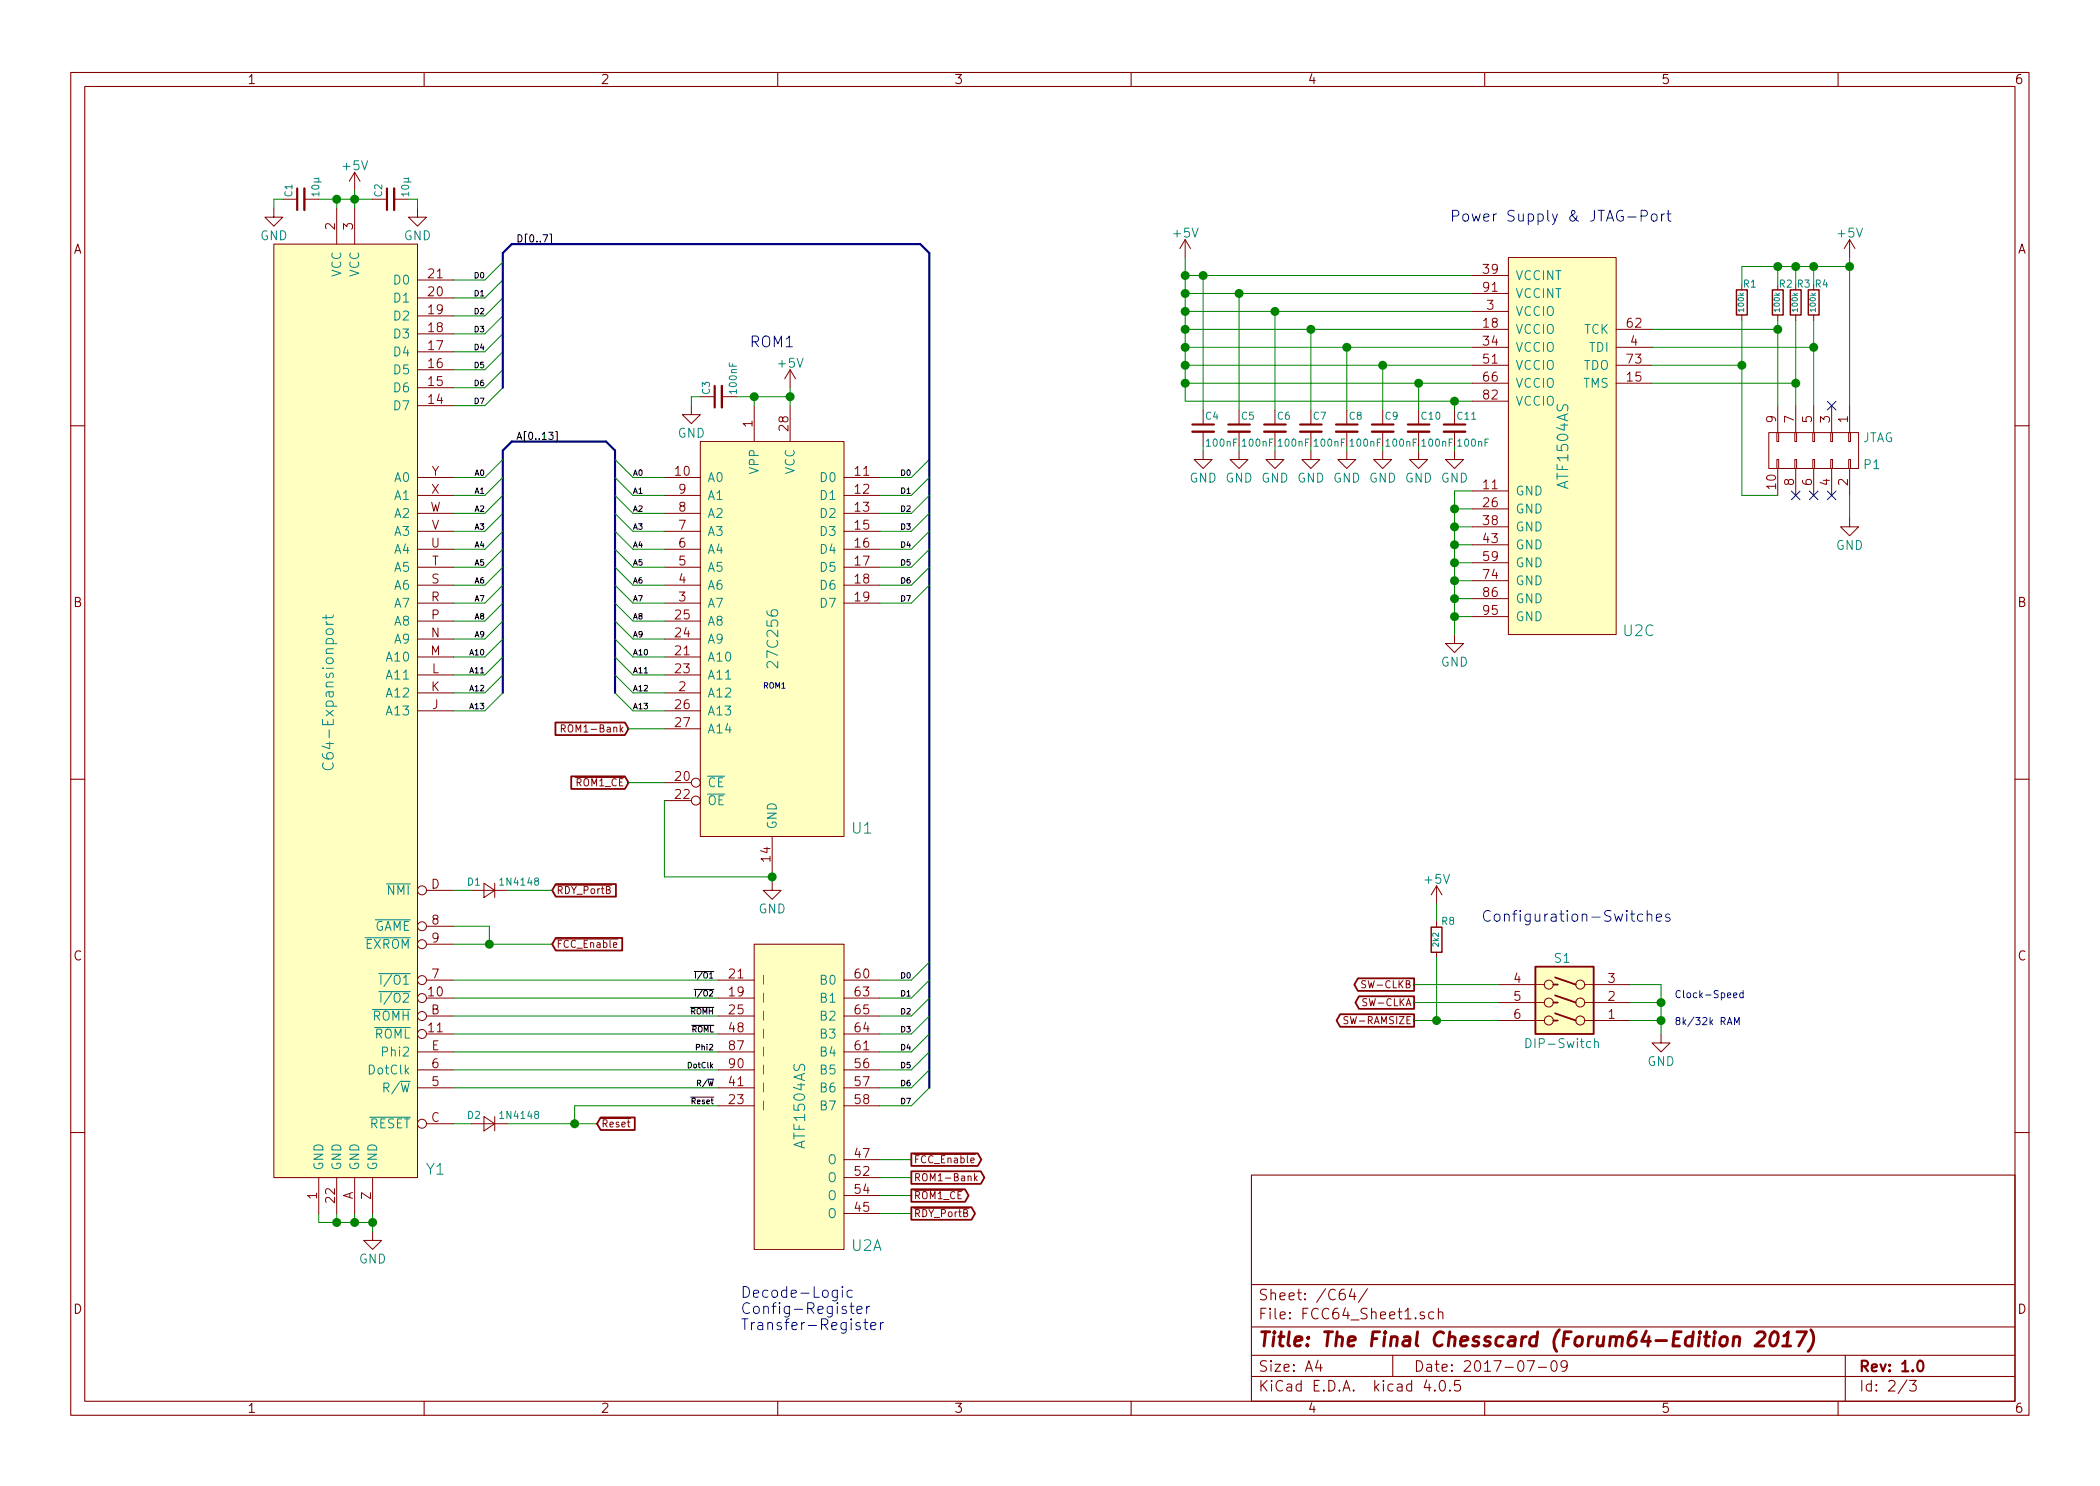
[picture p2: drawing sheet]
<svg xmlns="http://www.w3.org/2000/svg" width="297mm" height="210mm" viewBox="0 0 297 210" stroke-linecap="round" stroke-linejoin="round" font-family="sans-serif">
<g fill="none" stroke="#840000" stroke-width=".15">
<path d="M10 10.3h277v189.9h-277zM12 12.2h273v186.1h-273zM60 10.3v1.9M110 10.3v1.9M160 10.3v1.9M210 10.3v1.9M260 10.3v1.9M10 60.2h2M285 60.2h2M10 110.3h2M285 110.3h2M10 160.2h2"/>
<path d="M177 166.3h108v32h-108zM285 160.2h2M60 198.3v1.9M110 198.3v1.9M160 198.3v1.9M177 194.8h108M177 191.8h108M177 187.8h108M177 181.8h108M186.4 192.5l-.3 1h.9M186.8 193v1M191.2 182.3l-.3 1.1h.9"/>
<path d="M191.6 182.9v1M193.4 182.3l-1.2 2M197 191.8v3M201.4 185.7a.37 .37 0 0 0-.5 .1v.1a.54 .54 0 0 0 .5 .3l.1 .1-.1 .2-.1 .1-.4-.1M201.8 195.2l-.4 1.1h1M202.8 185.7l-.4-.1-.3 .3 .1 .6 .2 .1 .4-.1M202.9 196.7h.1l-.1 .1v-.1v.1M203.5 185.7a.38 .38 0 0 1 .6 .1v.8M203.5 185.1v1.5M203.8 195.4a.34 .34 0 0 1 .6 .2 .77 .77 0 0 1-.5 1.2 .97 .97 0 0 1-.1-1.4zM205.1 196.7h.1l-.1 .1-.1-.1h.1v.1M206.5 195.3h-.7l-.1 .7a.62 .62 0 0 1 .7 0l.2 .2-.1 .5-.2 .1h-.4l-.2-.1"/>
<path d="M210 198.3v1.9M216 192.5h1l-.6 1.5M217.6 193.5h1.1M219.5 192.7a.35 .35 0 0 1 .4-.2 .35 .35 0 0 1 .3 .3 .77 .77 0 0 1-.5 1.2 .9 .9 0 0 1-.2-1.3zM221.7 193.2l-.3 .3h-.3l-.3-.3v-.4l.2-.2 .4-.1 .2 .2a1.19 1.19 0 0 1-.2 1.2l-.4 .1M260 198.3v1.9M261 191.8v6.5M269.7 195.2l-1.2 2M270.1 195.3h.9l-.5 .6 .5 .1v.2v.5l-.2 .1h-.5l-.2-.1"/>
</g>
<path d="M42 26.7v3M54.7 26.7v3M101.1 54.6v3.1M168.7 60.1h3M173.7 60.1h3.1M178.8 60.1h3.1M183.9 60.1h3M189 60.1h3M194.1 60.1h3M199.1 60.1h3.1M204.2 60.1h3.1M271.3 192.7a.35 .35 0 0 1 .4-.2 .35 .35 0 0 1 .3 .3 .77 .77 0 0 1-.4 1.2 .9 .9 0 0 1-.3-1.3z" fill="none" stroke="#840000" stroke-width=".3"/>
<path d="M245.2 189.3a.52 .52 0 0 1 .9 .1l-.1 1M248.5 188.6l.3-.2h.5a.52 .52 0 0 1 .4 .6l-.2 .3-1.3 1.1h1.3M250.6 188.6a.46 .46 0 0 1 .5-.2 .46 .46 0 0 1 .4 .4 1.38 1.38 0 0 1-.6 1.6 .45 .45 0 0 1-.5-.3 1.87 1.87 0 0 1 .2-1.5zM252.1 190.4h1.2M252.3 189l.7-.6-.3 2M254.2 188.4h1.3l-1.1 2M256.1 188.2a2.31 2.31 0 0 1-.3 3" fill="none" stroke="#840000" stroke-width=".41"/>
<g fill="#ffffc2" stroke="#ffffc2" stroke-width=".14">
<path d="M99.1 62.5h20.3v55.9h-20.3z"/>
<path d="M38.7 34.5h20.4v132.1h-20.4z"/>
<path d="M213.4 36.4h15.2v53.4h-15.2z"/>
<path d="M217.2 136.8h8.2v9.5h-8.2z"/>
<path d="M106.7 133.6h12.7v43.2h-12.7z"/>
</g>
<g fill="none" stroke="#840000" stroke-width=".14">
<path d="M38.7 34.5h20.4v132.1h-20.4zM38.7 29.5v1.2h1.3l-1.3 1.3-1.2-1.3h1.2M40 28.2h2M43.1 28.2h2M47.6 29.5v5M50.2 24.4l-.8 1.2M50.2 24.4v2.5M50.2 29.5v5M50.2 24.4l.7 1.2M52.7 28.2h2M55.8 28.2h2M59.1 29.5v1.2h1.2l-1.2 1.3-1.3-1.3h1.3"/>
<path d="M59.1 39.6h5M167.6 33.9l-.7 1.3M167.6 33.9v2.5M167.6 33.9l.8 1.3M208.3 39h5.1M213.4 36.4h15.2v53.4h-15.2zM261.6 33.9v2.5M261.6 33.9l-.7 1.3M261.6 33.9l.8 1.3M59.1 42.2h5M59.1 57.4h5M59.1 54.9h5"/>
<path d="M59.1 52.3h5M59.1 49.8h5M59.1 47.2h5M59.1 44.7h5M97.8 57.4v1.3h1.3l-1.3 1.2-1.3-1.2h1.3M99.1 56.1h2M102.1 56.1h2M106.7 57.4v5.1M111.8 52.3v2.6M111.8 57.4v5.1M111.8 52.3l-.8 1.3M111.8 52.3l.7 1.3"/>
<path d="M170.2 58v2.1M175.3 58v2.1M180.3 58v2.1M185.4 58v2.1M190.5 58v2.1M195.6 58v2.1M200.7 58v2.1M205.7 58v2.1M208.3 44.1h5.1M208.3 49.1h5.1M208.3 51.7h5.1M208.3 41.5h5.1"/>
<path d="M208.3 46.6h5.1M208.3 56.8h5.1M208.3 54.2h5.1M228.6 49.1h5.1M228.6 51.7h5.1M228.6 46.6h5.1M228.6 54.2h5.1M246.4 44.6v.7M251.5 44.6v.7M251.5 57.4v3.8M254 44.6v.7M254 57.4v3.8"/>
<path d="M256.5 44.6v.7M256.5 57.4v3.8M259.1 57.4v3.8M261.6 57.4v3.8M59.1 77.7h5M59.1 75.2h5M59.1 72.6h5M59.1 70.1h5M59.1 67.6h5M94 77.7h5.1M94 75.2h5.1M94 72.6h5.1"/>
<path d="M94 70.1h5.1M94 67.6h5.1M99.1 62.5h20.3v55.9h-20.3zM119.4 77.7h5.1M119.4 75.2h5.1M119.4 72.6h5.1M119.4 70.1h5.1M119.4 67.6h5.1M170.2 63.7v1.3h1.2l-1.2 1.3-1.3-1.3h1.3M170.2 61.1v2M175.3 63.7v1.3h1.2l-1.2 1.3-1.3-1.3h1.3M175.3 61.1v2"/>
<path d="M180.3 63.7v1.3h1.3l-1.3 1.3-1.2-1.3h1.2M180.3 61.1v2M185.4 63.7v1.3h1.3l-1.3 1.3-1.3-1.3h1.3M185.4 61.1v2M190.5 63.7v1.3h1.3l-1.3 1.3-1.3-1.3h1.3M190.5 61.1v2M195.6 63.7v1.3h1.2l-1.2 1.3-1.3-1.3h1.3M195.6 61.1v2M200.7 63.7v1.3h1.2l-1.2 1.3-1.3-1.3h1.3M200.7 61.1v2M205.7 63.7v1.3h1.3l-1.3 1.3-1.2-1.3h1.2M205.7 61.1v2"/>
<path d="M208.3 69.5h5.1M208.3 77.1h5.1M208.3 72h5.1M208.3 74.5h5.1M208.3 79.6h5.1M250.2 61.2h12.7v5.1h-12.7zM251.3 61.2h.3v1.3h-.3zM251.3 65h.3v1.3h-.3zM251.5 66.3v3.8M253.9 61.2h.2v1.3h-.2zM253.9 65h.2v1.3h-.2zM254 66.3v3.8"/>
<path d="M256.4 61.2h.3v1.3h-.3zM256.4 65h.3v1.3h-.3zM256.5 66.3v3.8M259 61.2h.2v1.3h-.2zM259 65h.2v1.3h-.2zM259.1 66.3v3.8M261.5 61.2h.2v1.3h-.2zM261.5 65h.2v1.3h-.2zM261.6 73.3v1.2h1.3l-1.3 1.3-1.3-1.3h1.3M261.6 66.3v3.8M59.1 98h5M59.1 85.3h5"/>
<path d="M59.1 82.8h5M59.1 80.3h5M59.1 93h5M59.1 95.5h5M59.1 90.4h5M59.1 87.9h5M94 98h5.1M94 85.3h5.1M94 82.8h5.1M94 80.3h5.1M94 93h5.1M94 95.5h5.1"/>
<path d="M94 90.4h5.1M94 87.9h5.1M119.4 85.3h5.1M119.4 82.8h5.1M119.4 80.3h5.1M205.7 89.8v1.3h1.3l-1.3 1.2-1.2-1.2h1.2M208.3 82.2h5.1M208.3 87.2h5.1M208.3 84.7h5.1M59.1 100.6h5M79.4 103.1l.5-.1 .1-.1-.1-.3h-.5v1M79.6 103.1l.4 .5"/>
<path d="M81.4 110h6.9M94 110.7h3.8M94 113.3h3.8M94 100.6h5.1M94 103.1h5.1M109.2 118.4v5M60.3 126h3.8M60.3 138.7h3.8M60.3 131.1h3.8M60.3 133.6h3.8M66.7 126h5.1M68.5 125l1.5 1-1.5 1z"/>
<path d="M70 125v2M78.7 125.2h7.8M78.7 132.9h8.7M101.6 138.7h5.1M106.7 133.6h12.7v43.2h-12.7zM109.2 124.7v1.3h1.3l-1.3 1.2-1.3-1.2h1.3M119.4 138.7h5.1M203.2 125.3l-.8 1.3M203.2 125.3v2.6M203.2 130.4v.8M203.2 134.7v.8M203.2 125.3l.8 1.3"/>
<path d="M212.1 139.3h6.3M224.2 139.3h6.3M59.1 153.9h5M59.1 151.4h5M59.1 148.8h5M60.3 159h3.8M60.3 143.8h3.8M60.3 141.2h3.8M60.3 146.3h3.8M66.7 159h5.1M68.5 158l1.5 1-1.5 1zM70 158v2"/>
<path d="M85.1 158.3h4.1M101.6 153.9h5.1M101.6 151.4h5.1M101.6 143.8h5.1M101.6 148.8h5.1M101.6 141.2h5.1M101.6 146.3h5.1M101.6 156.5h5.1M119.4 153.9h5.1M119.4 151.4h5.1M119.4 143.8h5.1M119.4 148.8h5.1"/>
<path d="M119.4 141.2h5.1M119.4 146.3h5.1M119.4 156.5h5.1M190.7 143.9l-.4-.1-.2 .2 .1 .3 .4 .2v.2l-.1 .2-.4-.1M212.1 144.4h6.3M212.1 141.9h6.3M224.2 144.4h6.3M224.2 141.9h6.3M234.9 146.3v1.3h1.3l-1.3 1.2-1.2-1.2h1.2M45.1 166.6v5.1M47.6 166.6v5.1M50.2 166.6v5.1"/>
<path d="M52.7 174.2v1.3h1.3l-1.3 1.3-1.3-1.3h1.3M52.7 166.6v5.1M119.4 166.6h5.1M119.4 169.2h5.1M119.4 171.7h5.1M119.4 164.1h5.1M129.3 171h7.8M129.3 163.3h8.7M129.3 168.4h6.9M137.8 166.1v1M137.9 166.7l.3 .4M138.2 166.4l-.4 .4"/>
<circle cx="98.4" cy="110.7" r=".63"/>
<circle cx="98.4" cy="113.3" r=".63"/>
<circle cx="59.7" cy="126" r=".63"/>
<circle cx="59.7" cy="131.1" r=".63"/>
<circle cx="59.7" cy="138.7" r=".63"/>
<circle cx="59.7" cy="133.6" r=".63"/>
<circle cx="219.1" cy="139.3" r=".63"/>
<circle cx="223.5" cy="139.3" r=".63"/>
<circle cx="59.7" cy="141.2" r=".63"/>
<circle cx="59.7" cy="143.8" r=".63"/>
<circle cx="59.7" cy="159" r=".63"/>
<circle cx="59.7" cy="146.3" r=".63"/>
<circle cx="219.1" cy="144.4" r=".63"/>
<circle cx="219.1" cy="141.9" r=".63"/>
<circle cx="223.5" cy="141.9" r=".63"/>
<circle cx="223.5" cy="144.4" r=".63"/>
</g>
<g fill="none" stroke="#008400" stroke-width=".14">
<path d="M40 28.2h-1.3v1.3M45.1 28.2h7.6M47.6 28.2v1.3M50.2 26.9v2.6M57.8 28.2h1.3v1.3M71.1 39.6l-2.5 2.6h-4.5M71.1 37.1l-2.5 2.5h-4.5M167.6 39h40.7M167.6 36.4v20.4h40.7M170.2 39v19M251.5 37.7v2.6M254 37.7v2.6"/>
<path d="M256.5 37.7v2.6M261.6 36.4v21M261.6 37.7h-15.2v2.6M71.1 54.9l-2.5 2.5h-4.5M71.1 52.3l-2.5 2.6h-4.5M71.1 49.8l-2.5 2.5h-4.5M71.1 47.2l-2.5 2.6h-4.5M71.1 44.7l-2.5 2.5h-4.5M71.1 42.2l-2.5 2.5h-4.5M99.1 56.1h-1.3v1.3M104.1 56.1h7.7M106.7 56.1v1.3"/>
<path d="M111.8 54.9v2.5M167.6 51.7h40.7M167.6 46.6h40.7M167.6 54.2h40.7M167.6 49.1h40.7M167.6 41.5h40.7M167.6 44.1h40.7M175.3 41.5v16.5M180.3 44.1v13.9M185.4 46.6v11.4M190.5 49.1v8.9M195.6 51.7v6.3"/>
<path d="M200.7 54.2v3.8M205.7 56.8v1.2M233.7 51.7h12.7M233.7 46.6h17.8M233.7 54.2h20.3M233.7 49.1h22.8M246.4 45.3v24.8h5.1M251.5 45.3v12.1M254 45.3v12.1M256.5 45.3v12.1M71.1 77.7l-2.5 2.6h-4.5M71.1 75.2l-2.5 2.5h-4.5"/>
<path d="M71.1 72.6l-2.5 2.6h-4.5M71.1 70.1l-2.5 2.5h-4.5M71.1 67.6l-2.5 2.5h-4.5M71.1 65l-2.5 2.6h-4.5M87 77.7l2.5 2.6h4.5M87 75.2l2.5 2.5h4.5M87 72.6l2.5 2.6h4.5M87 70.1l2.5 2.5h4.5M87 67.6l2.5 2.5h4.5M87 65l2.5 2.6h4.5M131.4 77.7l-2.5 2.6h-4.4M131.4 75.2l-2.5 2.5h-4.4"/>
<path d="M131.4 72.6l-2.5 2.6h-4.4M131.4 70.1l-2.5 2.5h-4.4M131.4 67.6l-2.5 2.5h-4.4M131.4 65l-2.5 2.6h-4.4M170.2 63.1v.6M175.3 63.1v.6M180.3 63.1v.6M185.4 63.1v.6M190.5 63.1v.6M195.6 63.1v.6M200.7 63.1v.6M205.7 63.1v.6"/>
<path d="M205.7 79.6h2.6M205.7 77.1h2.6M205.7 74.5h2.6M205.7 72h2.6M208.3 69.5h-2.6v20.3M261.6 70.1v3.2M71.1 98l-2.5 2.6h-4.5M71.1 95.5l-2.5 2.5h-4.5M71.1 93l-2.5 2.5h-4.5M71.1 90.4l-2.5 2.6h-4.5M71.1 87.9l-2.5 2.5h-4.5M71.1 85.3l-2.5 2.6h-4.5"/>
<path d="M71.1 82.8l-2.5 2.5h-4.5M71.1 80.3l-2.5 2.5h-4.5M87 98l2.5 2.6h4.5M87 95.5l2.5 2.5h4.5M87 93l2.5 2.5h4.5M87 90.4l2.5 2.6h4.5M87 87.9l2.5 2.5h4.5M87 85.3l2.5 2.6h4.5M87 82.8l2.5 2.5h4.5M87 80.3l2.5 2.5h4.5M131.4 82.8l-2.5 2.5h-4.4M131.4 80.3l-2.5 2.5h-4.4"/>
<path d="M205.7 87.2h2.6M205.7 84.7h2.6M205.7 82.2h2.6M88.9 103.1h5.1M88.9 110.7h5.1M94 113.3v10.8h15.2M64.1 131.1h5.1v2.5M64.1 126h2.6M64.1 138.7h37.5M64.1 133.6h14M71.8 126h6.3M109.2 123.4v1.3"/>
<path d="M131.4 136.1l-2.5 2.6h-4.4M131.4 138.7l-2.5 2.5h-4.4M200 139.3h12.1M203.2 127.9v2.5M203.2 135.5v8.9M230.5 139.3h4.4v7M64.1 159h2.6M64.1 141.2h37.5M64.1 143.8h37.5M64.1 146.3h37.5M64.1 148.8h37.5M64.1 151.4h37.5"/>
<path d="M64.1 153.9h37.5M71.8 159h12.7M101.6 156.5h-20.3v2.5M131.4 141.2l-2.5 2.6h-4.4M131.4 143.8l-2.5 2.5h-4.4M131.4 146.3l-2.5 2.5h-4.4M131.4 148.8l-2.5 2.6h-4.4M131.4 151.4l-2.5 2.5h-4.4M131.4 153.9l-2.5 2.6h-4.4M200 141.9h12.1M200 144.4h12.1M230.5 141.9h4.4"/>
<path d="M230.5 144.4h4.4M45.1 171.7v1.3h7.6M47.6 171.7v1.3M50.2 171.7v1.3M52.7 171.7v2.5M124.5 171.7h4.4M124.5 166.6h4.4M124.5 169.2h4.4M124.5 164.1h4.4"/>
</g>
<g fill="#008400" stroke="#008400" stroke-width=".25">
<circle cx="111.8" cy="56.1" r=".51"/>
<circle cx="50.2" cy="28.2" r=".51"/>
<circle cx="52.7" cy="173" r=".51"/>
<circle cx="50.2" cy="173" r=".51"/>
<circle cx="47.6" cy="173" r=".51"/>
<circle cx="69.2" cy="133.6" r=".51"/>
<circle cx="109.2" cy="124.1" r=".51"/>
<circle cx="81.3" cy="159" r=".51"/>
<circle cx="261.6" cy="37.7" r=".51"/>
<circle cx="256.5" cy="37.7" r=".51"/>
<circle cx="254" cy="37.7" r=".51"/>
<circle cx="251.5" cy="37.7" r=".51"/>
<circle cx="246.4" cy="51.7" r=".51"/>
<circle cx="251.5" cy="46.6" r=".51"/>
<circle cx="254" cy="54.2" r=".51"/>
<circle cx="256.5" cy="49.1" r=".51"/>
<circle cx="205.7" cy="87.2" r=".51"/>
<circle cx="205.7" cy="84.7" r=".51"/>
<circle cx="205.7" cy="82.2" r=".51"/>
<circle cx="205.7" cy="79.6" r=".51"/>
<circle cx="205.7" cy="77.1" r=".51"/>
<circle cx="205.7" cy="74.5" r=".51"/>
<circle cx="205.7" cy="72" r=".51"/>
<circle cx="170.2" cy="39" r=".51"/>
<circle cx="167.6" cy="39" r=".51"/>
<circle cx="175.3" cy="41.5" r=".51"/>
<circle cx="167.6" cy="41.5" r=".51"/>
<circle cx="180.3" cy="44.1" r=".51"/>
<circle cx="167.6" cy="44.1" r=".51"/>
<circle cx="185.4" cy="46.6" r=".51"/>
<circle cx="167.6" cy="46.6" r=".51"/>
<circle cx="190.5" cy="49.1" r=".51"/>
<circle cx="167.6" cy="49.1" r=".51"/>
<circle cx="195.6" cy="51.7" r=".51"/>
<circle cx="167.6" cy="51.7" r=".51"/>
<circle cx="200.7" cy="54.2" r=".51"/>
<circle cx="167.6" cy="54.2" r=".51"/>
<circle cx="205.7" cy="56.8" r=".51"/>
<circle cx="106.7" cy="56.1" r=".51"/>
<circle cx="47.6" cy="28.2" r=".51"/>
<circle cx="235" cy="141.9" r=".51"/>
<circle cx="235" cy="144.4" r=".51"/>
<circle cx="203.2" cy="144.4" r=".51"/>
</g>
<path d="M71.1 54.9v-19.1l1.3-1.3h57.8l1.2 1.3v118.1M71.1 98v-34.3l1.3-1.2h13.3l1.3 1.2v34.3" fill="none" stroke="#000084" stroke-width=".3"/>
<path d="M77.8 33.1h.2v1.5h-.2M78.6 61.1h.2v1.4h-.2M98.2 137.5h2.8M98.2 140h2.8M98.4 137.6v.8M97.7 142.5h3.3M97.7 155.2h3.3M97.8 145.1h3.2M98.4 140.2v.7" fill="none" stroke="#000" stroke-width=".14"/>
<g fill="none" stroke="#840000" stroke-width=".25">
<path d="M78.6 102.2h9.8l.5 .9-.5 .9h-9.8zM80.8 109.8h7.6l.5 .9-.5 .9h-7.6zM78.6 125.1h8.5v1.8h-8.5l-.5-.9zM78.6 132.7h9.4v1.8h-9.4l-.5-.9zM192.1 138.4h7.9v1.8h-7.9l-.5-.9zM217.2 136.8h8.2v9.5h-8.2zM219.7 139.3h.6M220 138.3l2.9 1M85 158.1h4.8v1.8h-4.8l-.5-.9zM189.6 143.5h10.4v1.8h-10.4l-.5-.9zM192.2 141h7.8v1.7h-7.8l-.5-.8zM219.7 144.4h.6"/>
<path d="M219.7 141.9h.6M220 143.4l2.9 1M220 140.8l2.9 1.1M128.9 170.8h8.5l.5 .9-.5 .9h-8.5zM128.9 165.7h9.8l.5 .9-.5 .9h-9.8zM128.9 163.2h9.4l.5 .9-.5 .9h-9.4zM128.9 168.3h7.6l.5 .9-.5 .8h-7.6z"/>
</g>
<g fill="none" stroke="#0000c2" stroke-width=".14">
<path d="M232.1 30.6h.6a.42 .42 0 0 0 .3-.4 .42 .42 0 0 0-.3-.4h-.6v1.5M233.7 30.3a.42 .42 0 0 1 .7 .3v.4a.43 .43 0 0 1-.4 .3 .43 .43 0 0 1-.4-.3v-.4zM235 30.3v1M235.5 30.3h-.3l-.2 .3M235.8 30.3h.5M236 29.8v1.3v.1l.3 .1M232.4 129.4a.48 .48 0 0 0-.7 .1l-.1 .6a.48 .48 0 0 0 .8 .2M233 129.5a.38 .38 0 0 1 .7 .1v.7M233 128.8v1.5M234.3 129.8l.7-.1-.1-.3-.4-.1-.2 .3 .1 .7h.1h.4M236.2 129.4l-.4-.1-.2 .3 .1 .2 .5 .1v.2v.2h-.2h-.4M244.3 145l.4-1 .3 1"/>
<path d="M245.2 140.8l.5-.1-.1-.2h-.3l-.1 .1 .1 .5h.3M245.3 145v-1l.4 .7 .3-.7v1M246.6 140.5h-.3l-.2 .2 .1 .4h.4M246.6 140.2v1M119.2 182l-.1 .1 .1 .1v-.1v-.1v.2M119.2 182.5v1.1M120.2 184.8h.6M120.4 184.3v1.3l.1 .2h.3M120.5 182.6a.48 .48 0 0 0-.6 .1l-.1 .6a.48 .48 0 0 0 .7 .2M121.2 185.3l.7-.1v-.3l-.5-.1-.2 .3 .1 .7h.1h.5M122.2 187.1h.6M122.4 186.6v1.3l.1 .2h.3"/>
<path d="M122.6 184.8v1M123 184.8l-.3 .1-.1 .2M123.2 187.6l.7-.1-.1-.3-.4-.1-.2 .2v.8h.2h.4M124.5 187.1v1M125 187.1l-.3 .1-.2 .2"/>
</g>
<g fill="none" stroke="#008484" stroke-width=".14">
<path d="M46.1 87.9l.1 .3 .2 .1M46.1 88.3h1M46.1 87v.6M47.1 87v.3l-.2 .1h-1.3M45.8 107.9a.62 .62 0 0 0 0 .8 .62 .62 0 0 0 .7 .2 .58 .58 0 0 0 .6-.3 .58 .58 0 0 0-.1-.7M51.6 132.7h6.4M53.1 130.1h4.9M53.6 137.8h4.4M53.9 138v1.3M54.7 125.1h3.3M52.3 158.1h5.7M52.7 142.8h5.3"/>
<path d="M53 145.4h5M53.6 140.3h4.4M53.9 140.5v1.3M215.8 147a.66 .66 0 0 1 .8 .4 .66 .66 0 0 1-.3 .8h-.5zM225.6 147.5a.3 .3 0 0 1 .5 0v.7"/>
</g>
<path d="M258.5 56.8l1.2 1.2M259.7 56.8l-1.2 1.2M253.4 69.5l1.2 1.2M254.6 69.5l-1.2 1.2M255.9 69.5l1.2 1.2M257.1 69.5l-1.2 1.2M258.5 69.5l1.2 1.2M259.7 69.5l-1.2 1.2" fill="none" stroke="#000084" stroke-width=".14"/>
<path d="M245.6 41h1.5v3.6h-1.5zM250.7 41h1.5v3.6h-1.5zM253.2 41h1.6v3.6h-1.6zM255.8 41h1.5v3.6h-1.5zM202.4 131.2h1.6v3.5h-1.6z" fill="none" stroke="#840000" stroke-width=".2"/>
<path d="M43.1 26.7v3M55.8 26.7v3M102.1 54.6v3.1M168.7 61.1h3M173.7 61.1h3.1M178.8 61.1h3.1M183.9 61.1h3M189 61.1h3M194.1 61.1h3M199.1 61.1h3.1M204.2 61.1h3.1" fill="none" stroke="#840000" stroke-width=".33"/>
<text font-size="2.8" fill="#840000" x="178" y="190.5">Title: The Final Chesscard (Forum64-Edition 2017)</text>
<g font-size="2.1" fill="#0000c2">
<text x="205.1" y="31.4">Power Supply &amp; JTAG-Port</text>
<text x="106" y="49.1">ROM1</text>
<text x="209.5" y="130.4">Configuration-Switches</text>
<text x="104.8" y="183.6">Decode-Logic</text>
<text x="104.8" y="185.9">Config-Register</text>
<text x="104.8" y="188.2">Transfer-Register</text>
</g>
<g font-size="2.1" fill="#008484">
<text x="221.8" y="69" transform="rotate(-90 221.8 69)">ATF1504AS</text>
<text x="110.1" y="94.1" transform="rotate(-90 110.1 94.1)">27C256</text>
<text x="229.7" y="90">U2C</text>
<text x="47.2" y="107.8" transform="rotate(-90 47.2 107.8)">C64-Expansionport</text>
<text x="120.6" y="118">U1</text>
<text x="60.3" y="166.2">Y1</text>
<text x="113.9" y="162.4" transform="rotate(-90 113.9 162.4)">ATF1504AS</text>
<text x="120.4" y="177">U2A</text>
</g>
<g font-size="2.1" fill="#840000">
<text x="178" y="184">Sheet: /C64/</text>
<text x="178" y="186.7">File: FCC64_Sheet1.sch</text>
<text x="178" y="196.9">KiCad E.D.A. kicad 4.0.5</text>
<text x="178" y="194.1">Size: A4</text>
<text x="200" y="194.1">Date: 2017-07-09</text>
<text x="263" y="194.1">Rev: 1.0</text>
<text x="263" y="196.9">Id: 2/3</text>
</g>
<g font-size="1.8" fill="#840000">
<text x="35" y="11.9">1</text>
<text x="85" y="11.9">2</text>
<text x="135" y="11.9">3</text>
<text x="185" y="11.9">4</text>
<text x="235" y="11.9">5</text>
<text x="285" y="11.9">6</text>
<text x="10.4" y="35.9">A</text>
<text x="47.4" y="32.5" transform="rotate(-90 47.4 32.5)">2</text>
<text x="49.9" y="32.5" transform="rotate(-90 49.9 32.5)">3</text>
<text x="285.4" y="35.9">A</text>
<text x="60.6" y="41.9">20</text>
<text x="60.6" y="39.4">21</text>
<text x="209.9" y="41.3">91</text>
<text x="209.9" y="38.7">39</text>
<text x="60.6" y="47">18</text>
<text x="60.6" y="44.4">19</text>
<text x="209.9" y="46.3">18</text>
<text x="210.3" y="43.8">3</text>
<text x="230.2" y="46.3">62</text>
<text x="60.6" y="52.1">16</text>
<text x="60.6" y="49.5">17</text>
<text x="209.9" y="51.4">51</text>
<text x="209.9" y="48.9">34</text>
<text x="209.9" y="54">66</text>
<text x="230.2" y="51.4">73</text>
<text x="230.2" y="54">15</text>
<text x="230.7" y="48.9">4</text>
<text x="60.6" y="57.1">14</text>
<text x="60.6" y="54.6">15</text>
<text x="209.9" y="56.5">82</text>
<text x="251.2" y="59.8" transform="rotate(-90 251.2 59.8)">9</text>
<text x="253.7" y="59.8" transform="rotate(-90 253.7 59.8)">7</text>
<text x="256.3" y="59.8" transform="rotate(-90 256.3 59.8)">5</text>
<text x="258.8" y="59.8" transform="rotate(-90 258.8 59.8)">3</text>
<text x="261.4" y="59.8" transform="rotate(-90 261.4 59.8)">1</text>
<text x="106.4" y="60.4" transform="rotate(-90 106.4 60.4)">1</text>
<text x="111.5" y="60.9" transform="rotate(-90 111.5 60.9)">28</text>
<text x="61" y="69.8">X</text>
<text x="61" y="67.3">Y</text>
<text x="95.6" y="67.3">10</text>
<text x="96" y="69.8">9</text>
<text x="121" y="67.3">11</text>
<text x="121" y="69.8">12</text>
<text x="209.9" y="69.2">11</text>
<text x="209.9" y="71.7">26</text>
<text x="251.2" y="69.2" transform="rotate(-90 251.2 69.2)">10</text>
<text x="253.7" y="68.7" transform="rotate(-90 253.7 68.7)">8</text>
<text x="256.3" y="68.7" transform="rotate(-90 256.3 68.7)">6</text>
<text x="258.8" y="68.7" transform="rotate(-90 258.8 68.7)">4</text>
<text x="261.4" y="68.7" transform="rotate(-90 261.4 68.7)">2</text>
<text x="60.8" y="72.4">W</text>
<text x="61" y="77.5">U</text>
<text x="61" y="74.9">V</text>
<text x="96" y="77.5">6</text>
<text x="96" y="74.9">7</text>
<text x="96" y="72.4">8</text>
<text x="121" y="72.4">13</text>
<text x="121" y="74.9">15</text>
<text x="121" y="77.5">16</text>
<text x="209.9" y="76.8">43</text>
<text x="209.9" y="74.3">38</text>
<text x="61" y="82.5">S</text>
<text x="61.1" y="80">T</text>
<text x="96" y="82.5">4</text>
<text x="96" y="80">5</text>
<text x="121" y="80">17</text>
<text x="121" y="82.5">18</text>
<text x="209.9" y="81.9">74</text>
<text x="209.9" y="79.4">59</text>
<text x="10.4" y="85.9">B</text>
<text x="61" y="85.1">R</text>
<text x="61" y="87.6">P</text>
<text x="95.6" y="87.6">25</text>
<text x="96" y="85.1">3</text>
<text x="121" y="85.1">19</text>
<text x="209.9" y="87">95</text>
<text x="209.9" y="84.4">86</text>
<text x="285.4" y="85.9">B</text>
<text x="60.9" y="92.7">M</text>
<text x="61" y="90.2">N</text>
<text x="61.1" y="95.2">L</text>
<text x="95.6" y="92.7">21</text>
<text x="95.6" y="95.2">23</text>
<text x="95.6" y="90.2">24</text>
<text x="61" y="97.8">K</text>
<text x="61.1" y="100.3">J</text>
<text x="95.6" y="100.3">26</text>
<text x="96" y="97.8">2</text>
<text x="95.6" y="102.9">27</text>
<text x="95.6" y="110.5">20</text>
<text x="95.6" y="113">22</text>
<text x="61" y="125.7">D</text>
<text x="109" y="121.9" transform="rotate(-90 109 121.9)">14</text>
<text x="61.1" y="130.8">8</text>
<text x="10.4" y="135.9">C</text>
<text x="61.1" y="133.3">9</text>
<text x="285.4" y="135.9">C</text>
<text x="60.6" y="141">10</text>
<text x="61" y="143.5">B</text>
<text x="61.1" y="138.4">7</text>
<text x="103.2" y="138.4">21</text>
<text x="103.2" y="143.5">25</text>
<text x="103.2" y="141">19</text>
<text x="121" y="138.4">60</text>
<text x="121" y="141">63</text>
<text x="121" y="143.5">65</text>
<text x="214.1" y="139.1">4</text>
<text x="214.1" y="141.6">5</text>
<text x="227.5" y="141.6">2</text>
<text x="227.5" y="139.1">3</text>
<text x="60.6" y="146">11</text>
<text x="61" y="148.6">E</text>
<text x="103.2" y="148.6">87</text>
<text x="103.2" y="146">48</text>
<text x="121" y="148.6">61</text>
<text x="121" y="146">64</text>
<text x="214.1" y="144.1">6</text>
<text x="227.5" y="144.1">1</text>
<text x="61.1" y="153.7">5</text>
<text x="61.1" y="151.1">6</text>
<text x="103.2" y="151.1">90</text>
<text x="103.2" y="153.7">41</text>
<text x="121" y="151.1">56</text>
<text x="121" y="153.7">57</text>
<text x="61" y="158.7">C</text>
<text x="103.2" y="156.2">23</text>
<text x="121" y="156.2">58</text>
<text x="121" y="166.4">52</text>
<text x="121" y="163.8">47</text>
<text x="44.8" y="169.6" transform="rotate(-90 44.8 169.6)">1</text>
<text x="47.4" y="170.1" transform="rotate(-90 47.4 170.1)">22</text>
<text x="49.9" y="169.8" transform="rotate(-90 49.9 169.8)">A</text>
<text x="52.5" y="169.7" transform="rotate(-90 52.5 169.7)">Z</text>
<text x="121" y="168.9">54</text>
<text x="121" y="171.4">45</text>
<text x="10.4" y="185.9">D</text>
<text x="285.4" y="185.9">D</text>
<text x="35" y="199.9">1</text>
<text x="85" y="199.9">2</text>
<text x="135" y="199.9">3</text>
<text x="185" y="199.9">4</text>
<text x="235" y="199.9">5</text>
<text x="285" y="199.9">6</text>
</g>
<g font-size="1.8" fill="#008484">
<text x="48.6" y="24.1">+5V</text>
<text x="36.8" y="34">GND</text>
<text x="57.1" y="34">GND</text>
<text x="166" y="33.6">+5V</text>
<text x="260" y="33.6">+5V</text>
<text x="48.3" y="39.3" transform="rotate(-90 48.3 39.3)">VCC</text>
<text x="50.8" y="39.3" transform="rotate(-90 50.8 39.3)">VCC</text>
<text x="55.8" y="40.3">D0</text>
<text x="214.4" y="39.6">VCCINT</text>
<text x="55.8" y="42.8">D1</text>
<text x="55.8" y="47.9">D3</text>
<text x="55.8" y="45.3">D2</text>
<text x="214.4" y="44.7">VCCIO</text>
<text x="214.4" y="42.2">VCCINT</text>
<text x="214.4" y="47.2">VCCIO</text>
<text x="224" y="47.2">TCK</text>
<text x="55.8" y="53">D5</text>
<text x="55.8" y="50.4">D4</text>
<text x="110.2" y="52">+5V</text>
<text x="214.4" y="52.3">VCCIO</text>
<text x="214.4" y="49.8">VCCIO</text>
<text x="223.9" y="52.3">TDO</text>
<text x="224.7" y="49.8">TDI</text>
<text x="55.8" y="58">D7</text>
<text x="55.8" y="55.5">D6</text>
<text x="214.4" y="57.4">VCCIO</text>
<text x="214.4" y="54.9">VCCIO</text>
<text x="223.9" y="54.9">TMS</text>
<text x="95.8" y="61.9">GND</text>
<text x="263.3" y="62.6">JTAG</text>
<text x="55.8" y="70.7">A1</text>
<text x="55.8" y="68.2">A0</text>
<text x="100.1" y="70.7">A1</text>
<text x="100.1" y="68.2">A0</text>
<text x="107.3" y="67" transform="rotate(-90 107.3 67)">VPP</text>
<text x="112.4" y="67.2" transform="rotate(-90 112.4 67.2)">VCC</text>
<text x="116.1" y="68.2">D0</text>
<text x="116.1" y="70.7">D1</text>
<text x="168.2" y="68.3">GND GND GND GND GND GND GND GND</text>
<text x="214.4" y="70.1">GND</text>
<text x="263.7" y="66.4">P1</text>
<text x="55.8" y="75.8">A3</text>
<text x="55.8" y="73.3">A2</text>
<text x="100.1" y="75.8">A3</text>
<text x="100.1" y="73.3">A2</text>
<text x="116.1" y="73.3">D2</text>
<text x="116.1" y="75.8">D3</text>
<text x="214.4" y="77.7">GND</text>
<text x="214.4" y="72.6">GND</text>
<text x="214.4" y="75.2">GND</text>
<text x="259.7" y="77.8">GND</text>
<text x="55.8" y="83.4">A6</text>
<text x="55.8" y="80.9">A5</text>
<text x="55.8" y="78.4">A4</text>
<text x="100.1" y="83.4">A6</text>
<text x="100.1" y="80.9">A5</text>
<text x="100.1" y="78.4">A4</text>
<text x="116.1" y="78.4">D4</text>
<text x="116.1" y="80.9">D5</text>
<text x="116.1" y="83.4">D6</text>
<text x="214.4" y="82.8">GND</text>
<text x="214.4" y="80.3">GND</text>
<text x="55.8" y="88.5">A8</text>
<text x="55.8" y="86">A7</text>
<text x="100.1" y="86">A7</text>
<text x="100.1" y="88.5">A8</text>
<text x="116.1" y="86">D7</text>
<text x="214.4" y="87.9">GND</text>
<text x="214.4" y="85.3">GND</text>
<text x="54.8" y="93.6">A10</text>
<text x="55.8" y="91.1">A9</text>
<text x="100.1" y="93.6">A10</text>
<text x="100.1" y="91.1">A9</text>
<text x="203.8" y="94.3">GND</text>
<text x="54.8" y="101.2">A13</text>
<text x="54.8" y="98.7">A12</text>
<text x="54.8" y="96.1">A11</text>
<text x="100.1" y="98.7">A12</text>
<text x="100.1" y="96.1">A11</text>
<text x="100.1" y="101.2">A13</text>
<text x="100.1" y="103.8">A14</text>
<text x="100.1" y="111.4">CE</text>
<text x="100.1" y="113.9">OE</text>
<text x="109.9" y="117.3" transform="rotate(-90 109.9 117.3)">GND</text>
<text x="201.6" y="125">+5V</text>
<text x="52.7" y="131.7">GAME</text>
<text x="54.8" y="126.6">NMI</text>
<text x="107.3" y="129.2">GND</text>
<text x="51.6" y="134.2">EXROM</text>
<text x="219.9" y="136.2">S1</text>
<text x="54.7" y="139.3">I/O1</text>
<text x="54.7" y="141.9">I/O2</text>
<text x="107.7" y="139.3">I</text>
<text x="107.7" y="141.9">I</text>
<text x="116.1" y="139.3">B0</text>
<text x="116.1" y="141.9">B1</text>
<text x="52.6" y="144.4">ROMH</text>
<text x="52.8" y="146.9">ROML</text>
<text x="54.3" y="149.5">Phi2</text>
<text x="107.7" y="144.4">I</text>
<text x="107.7" y="149.5">I</text>
<text x="107.7" y="146.9">I</text>
<text x="116.1" y="149.5">B4</text>
<text x="116.1" y="146.9">B3</text>
<text x="116.1" y="144.4">B2</text>
<text x="216.3" y="148.3">DIP-Switch</text>
<text x="52.3" y="152">DotClk</text>
<text x="54.6" y="154.6">R/W</text>
<text x="107.7" y="152">I</text>
<text x="107.7" y="154.6">I</text>
<text x="116.1" y="152">B5</text>
<text x="116.1" y="154.6">B6</text>
<text x="233" y="150.8">GND</text>
<text x="52.1" y="159.6">RESET</text>
<text x="107.7" y="157.1">I</text>
<text x="116.1" y="157.1">B7</text>
<text x="45.7" y="165.6" transform="rotate(-90 45.7 165.6)">GND</text>
<text x="48.3" y="165.6" transform="rotate(-90 48.3 165.6)">GND</text>
<text x="50.8" y="165.6" transform="rotate(-90 50.8 165.6)">GND</text>
<text x="53.3" y="165.6" transform="rotate(-90 53.3 165.6)">GND</text>
<text x="117" y="167.3">O</text>
<text x="117" y="164.7">O</text>
<text x="117" y="169.8">O</text>
<text x="117" y="172.3">O</text>
<text x="50.7" y="178.8">GND</text>
</g>
<g font-size="1.4" fill="#008484">
<text x="41.4" y="27.8" transform="rotate(-90 41.4 27.8)">C1</text>
<text x="45.2" y="27.7" transform="rotate(-90 45.2 27.7)">10µ</text>
<text x="54.1" y="27.8" transform="rotate(-90 54.1 27.8)">C2</text>
<text x="57.9" y="27.7" transform="rotate(-90 57.9 27.7)">10µ</text>
<text x="246.6" y="40.7">R1</text>
<text x="251.7" y="40.7">R2 R3 R4</text>
<text x="100.4" y="55.8" transform="rotate(-90 100.4 55.8)">C3</text>
<text x="104.2" y="55.6" transform="rotate(-90 104.2 55.6)">100nF</text>
<text x="170.5" y="59.4">C4</text>
<text x="175.6" y="59.4">C5</text>
<text x="180.7" y="59.4">C6</text>
<text x="185.8" y="59.4">C7</text>
<text x="190.9" y="59.4">C8</text>
<text x="195.9" y="59.4">C9</text>
<text x="201.1" y="59.4">C10</text>
<text x="206.2" y="59.4">C11</text>
<text x="170.7" y="63.2">100nF</text>
<text x="175.8" y="63.2">100nF</text>
<text x="180.9" y="63.2">100nF</text>
<text x="186" y="63.2">100nF</text>
<text x="191.1" y="63.2">100nF</text>
<text x="196.1" y="63.2">100nF</text>
<text x="201.2" y="63.2">100nF</text>
<text x="206.3" y="63.2">100nF</text>
<text x="66.1" y="125.3">D1</text>
<text x="71" y="125.3">1N4148</text>
<text x="203.9" y="130.9">R8</text>
<text x="66.1" y="158.3">D2</text>
<text x="71" y="158.3">1N4148</text>
</g>
<g font-size="1.4">
<text x="73" y="34.3">D[0..7]</text>
<text x="73" y="62.2">A[0..13]</text>
</g>
<g font-size="1.4" fill="#840000">
<text x="80.3" y="103.6">ROM1-Bank</text>
<text x="81.5" y="111.2">ROM1_CE</text>
<text x="78.7" y="126.5">RDY_PortB</text>
<text x="78.7" y="134.1">FCC_Enable</text>
<text x="193" y="139.8">SW-CLKB</text>
<text x="193" y="142.4">SW-CLKA</text>
<text x="190.6" y="144.9">SW-RAMSIZE</text>
<text x="85.1" y="159.5">Reset</text>
<text x="129.3" y="167.1">ROM1-Bank</text>
<text x="129.3" y="164.6">FCC_Enable</text>
<text x="129.3" y="172.2">RDY_PortB</text>
<text x="129.3" y="169.7">ROM1_CE</text>
</g>
<g font-size="1.4" fill="#0000c2">
<text x="236.9" y="141.2">Clock-Speed</text>
<text x="236.9" y="145">8k/32k RAM</text>
</g>
<g font-size="1.1">
<text x="67.2" y="39.4">D0</text>
<text x="67.2" y="41.9">D1</text>
<text x="67.2" y="44.4">D2</text>
<text x="67.2" y="47">D3</text>
<text x="67.2" y="49.5">D4</text>
<text x="67.2" y="52.1">D5</text>
<text x="67.2" y="54.6">D6</text>
<text x="67.2" y="57.1">D7</text>
<text x="67.2" y="67.3">A0</text>
<text x="67.2" y="69.8">A1</text>
<text x="89.5" y="69.8">A1</text>
<text x="89.5" y="67.3">A0</text>
<text x="127.5" y="67.3">D0</text>
<text x="127.5" y="69.8">D1</text>
<text x="67.2" y="72.4">A2</text>
<text x="67.2" y="74.9">A3</text>
<text x="67.2" y="77.5">A4</text>
<text x="89.5" y="77.5">A4</text>
<text x="89.5" y="74.9">A3</text>
<text x="89.5" y="72.4">A2</text>
<text x="127.5" y="72.4">D2</text>
<text x="127.5" y="74.9">D3</text>
<text x="127.5" y="77.5">D4</text>
<text x="67.2" y="80">A5</text>
<text x="67.2" y="82.5">A6</text>
<text x="89.5" y="82.5">A6</text>
<text x="89.5" y="80">A5</text>
<text x="127.5" y="80">D5</text>
<text x="127.5" y="82.5">D6</text>
<text x="67.2" y="85.1">A7</text>
<text x="67.2" y="87.6">A8</text>
<text x="89.5" y="87.6">A8</text>
<text x="89.5" y="85.1">A7</text>
<text x="127.5" y="85.1">D7</text>
<text x="66.6" y="92.7">A10</text>
<text x="66.6" y="95.2">A11</text>
<text x="67.2" y="90.2">A9</text>
<text x="89.5" y="95.2">A11</text>
<text x="89.5" y="92.7">A10</text>
<text x="89.5" y="90.2">A9</text>
<text x="66.6" y="97.8">A12</text>
<text x="66.6" y="100.3">A13</text>
<text x="89.5" y="100.3">A13</text>
<text x="89.5" y="97.8">A12</text>
<text x="97.6" y="143.5">ROMH</text>
<text x="98.9" y="138.4">I/O1</text>
<text x="98.9" y="141">I/O2</text>
<text x="127.5" y="138.4">D0</text>
<text x="127.5" y="141">D1</text>
<text x="127.5" y="143.5">D2</text>
<text x="97.7" y="146">ROML</text>
<text x="98.7" y="148.6">Phi2</text>
<text x="127.5" y="146">D3</text>
<text x="127.5" y="148.6">D4</text>
<text x="97.4" y="151.1">DotClk</text>
<text x="98.8" y="153.7">R/W</text>
<text x="127.5" y="151.1">D5</text>
<text x="127.5" y="153.7">D6</text>
<text x="98" y="156.2">Reset</text>
<text x="127.5" y="156.2">D7</text>
</g>
<g font-size="1.1" fill="#008484">
<text x="246.7" y="44" transform="rotate(-90 246.7 44)">100k</text>
<text x="251.7" y="44" transform="rotate(-90 251.7 44)">100k</text>
<text x="254.3" y="44" transform="rotate(-90 254.3 44)">100k</text>
<text x="256.8" y="44" transform="rotate(-90 256.8 44)">100k</text>
<text x="203.5" y="133.9" transform="rotate(-90 203.5 133.9)">2k2</text>
</g>
<text font-size="1.1" fill="#0000c2" x="107.9" y="97.4">ROM1</text>
</svg>
